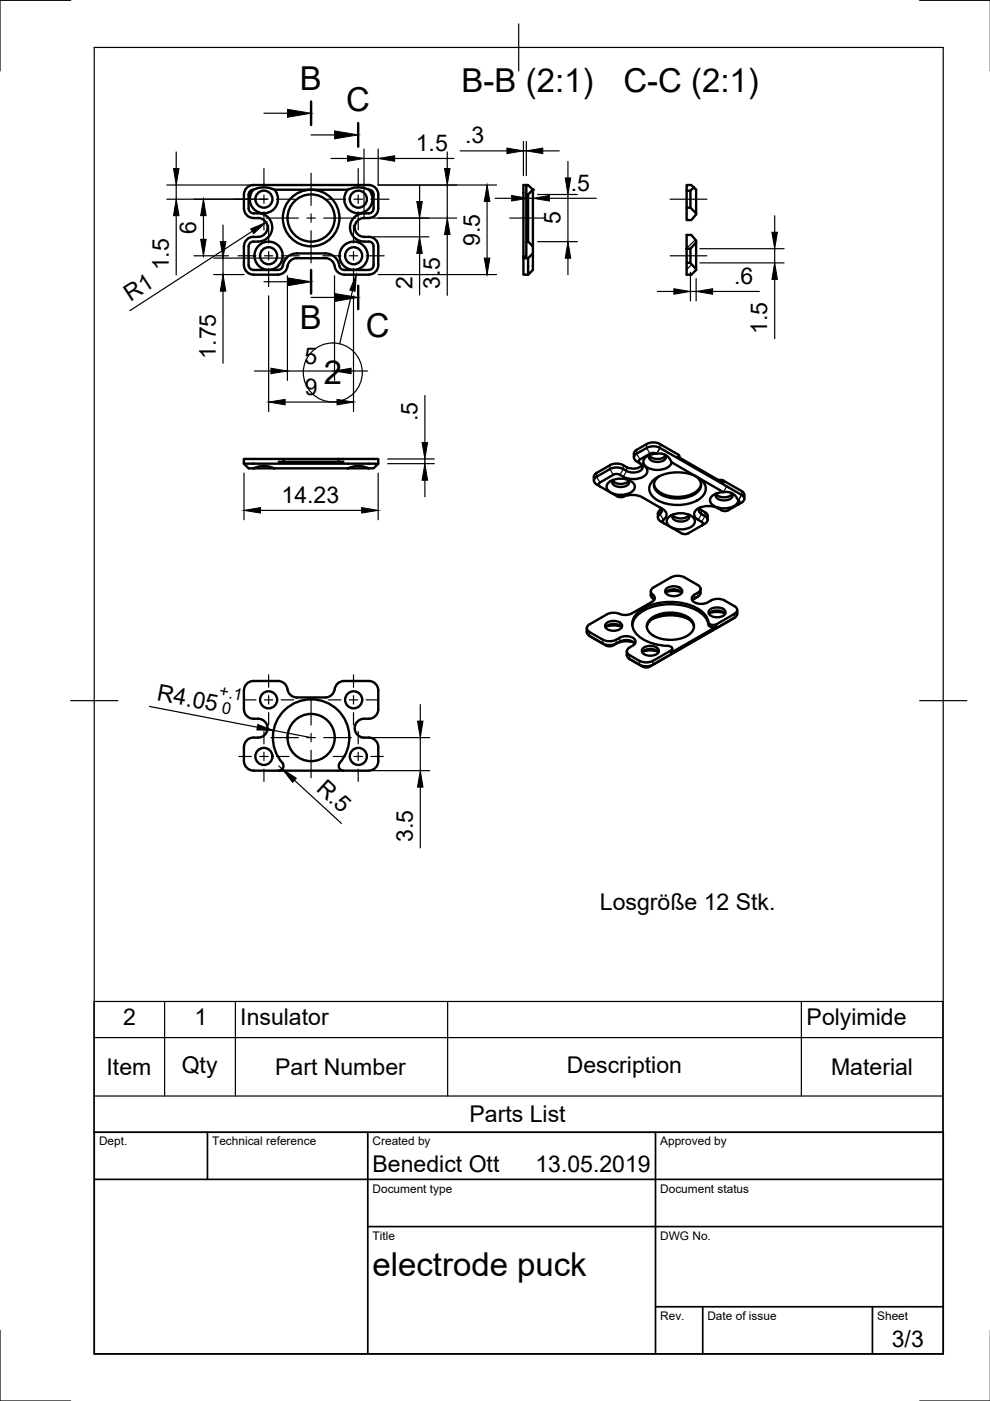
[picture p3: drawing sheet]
<svg xmlns="http://www.w3.org/2000/svg" width="210mm" height="297mm" viewBox="0 0 210 297" stroke-linecap="round" stroke-linejoin="round" font-family="sans-serif">
<!-- layer: Visible -->
<g fill="none" stroke="#000" stroke-width=".51">
<path d="M111.6 39.2h.4l1 1-1 1h-.4zM111.6 39.2h-.6v15.1M147.1 39.7l-.7 .7h-.8v-1.2h1l1 1v5M52.7 41.2v3M52.7 52.2v4M52.7 56.2a1.01 1.01 0 0 0 1 1M52.7 44.2a1.01 1.01 0 0 0 1 1M53.7 40.2l2-.5 1.2 .1 1.3 .4M53.7 46.2a2.25 2.25 0 0 1 3 2 2 2 0 0 1-2 2M53.7 45.2a3.1 3.1 0 0 1 3.4 1.3 3.1 3.1 0 0 1 0 3.6 2.99 2.99 0 0 1-2.4 1.1M53.7 58.2h5.2M53.7 51.2h1"/>
<path d="M53.7 50.2h1M53.7 50.2a2.04 2.04 0 0 0-2 2v4a2 2 0 0 0 2 2M53.7 51.2a1.01 1.01 0 0 0-1 1M53.7 46.2a2.04 2.04 0 0 1-2-2v-3a2 2 0 0 1 2-2h24.5a2 2 0 0 1 2 2v3a2 2 0 0 1-2 2h-1M58.2 40.2a3 3 0 0 1-.2 4.2 3 3 0 0 1-4.1 0 3 3 0 0 1-.2-4.2 1.01 1.01 0 0 0-1 1M58.2 40.2h15.5M62.9 54.7h6.1M62.9 54.7a2.19 2.19 0 0 0-2.1 2.2 2 2 0 0 1-1.8 1.3M69 54.7a2.19 2.19 0 0 1 2.1 2.2 2 2 0 0 0 1.9 1.3M72.9 58.2h5.3M73.7 40.2l2-.5 1.1 .1 1.4 .4M77.2 51.2h1"/>
<path d="M77.2 50.2h1M77.2 45.2a3 3 0 0 0-3 3 3 3 0 0 0 3 3M77.2 46.2a2 2 0 0 0-2 2 2 2 0 0 0 2 2M78.2 40.2a2.99 2.99 0 0 1-.2 4.2 2.99 2.99 0 0 1-4.1 0 2.99 2.99 0 0 1-.2-4.2M78.2 50.2a2 2 0 0 1 2 2v4a2 2 0 0 1-2 2M78.2 51.2a1.01 1.01 0 0 1 1 1v4a1.04 1.04 0 0 1-1 1h-5.2a1.27 1.27 0 0 1-1.2-1.5 3 3 0 0 0-2.8-2h-6.1a3.2 3.2 0 0 0-3.1 3l-.5 .5h-.3h-5.3M78.2 40.2a1.01 1.01 0 0 1 1 1v3a1.01 1.01 0 0 1-1 1h-1M111 54.7v3.5h1M111.6 51.2h.4l1 1v1.5l-1 1h-1v-.4h.6zM111.6 41.2v10M112 41.2v10M113 53.7v3.5l-1 1v-3.5"/>
<path d="M113 40.2v12M145.6 44h.8l1.2 1.2v.3l-1 1.2h-1zM145.6 40.4v3.6M145.6 52.7h.8v3h-.8zM145.6 52.7v-2.9h1l.3 .3a2.27 2.27 0 0 1 .7 2.4v4.6l-1.2-1.4M145.6 55.7v2.5h1l1-1v-.1M146.4 40.4v3.6M147.6 51.4l-1.2 1.3M51.7 98.3h28.5l-1 1h-1l-1.9-.5-1.2 .1-1.4 .4M51.7 98.3l1 1h1M53.7 99.3l2-.5 1.2 .1 1.3 .4M53.7 99.3h4.5"/>
<path d="M58.2 99.3h15.5M59.1 97.9h13.7M60.1 97.3v.6M71.8 97.3h8.4v1M71.8 97.3h-20.1v1M71.8 97.3v.6M73.7 99.3h4.5M132.9 99.9a3.3 3.3 0 0 0-3.6-.5l-2.8 1.7M132.9 99a3.3 3.3 0 0 0-3.6-.4l-2.8 1.7M134.4 96.2v.8M135 95.4l-.4 .3-.2 .5M135.7 98.2a1.81 1.81 0 0 1 1.5 2.1 4 4 0 0 1-5.1 .8 1.84 1.84 0 0 0-2.1-.4l-2.8 1.6-.3 .4 .3 .4-.7-.4"/>
<path d="M135.7 97.4l2.1-1.2a1.57 1.57 0 0 1 1.4 0 2.99 2.99 0 0 0-2.7 1.4 1.68 1.68 0 0 0 1.6 1.9 3.9 3.9 0 0 0 4.2-1.1l.1-.4M135.7 97.4l-.3 .4 .3 .4M135.8 98.3a.96 .96 0 0 1 .4 1.1 .96 .96 0 0 1-1 .7h-1.5l-.8-.2M136.1 98.6a2.81 2.81 0 0 1-3.2 .4M137.1 95l-2.1 1.2a.86 .86 0 0 0-.6 .8 .86 .86 0 0 0 .6 .8l.7 .4M137.1 94.2l-2.1 1.2M137.1 94.1l.9-.3 1.5 .1 4.2 2.5M137.7 96.6a2.45 2.45 0 0 0 3.4 0M139.2 96.2h.2a2.69 2.69 0 0 1 3 1.8M139.9 95h.1M139.9 95l-1.4-.4-1.4 .4M139.9 95l17.3 9.9a.86 .86 0 0 1 .6 .8 .86 .86 0 0 1-.6 .9l-2.8 1.6a1.88 1.88 0 0 1-2.1-.4"/>
<path d="M140.9 96.3a.86 .86 0 0 1 .2 1 .86 .86 0 0 1-.9 .5l-.5 .1a1.88 1.88 0 0 1-2.1-.9l.2-.6M142.4 98l11.1 6.3a2.69 2.69 0 0 1 3 1.9 2.44 2.44 0 0 1-2.4 1.6 3.6 3.6 0 0 1-3.5-1.3 1.6 1.6 0 0 1 1.5-2l1.3-.2M143.7 96.8l9.7 5.6M143.7 96.3l.3 .3v.4M125.9 101.1v.8M126.5 101.1a.86 .86 0 0 0-.6 .8 .86 .86 0 0 0 .6 .8M126.5 100.3l-.4 .3-.2 .5M127.2 103.1l2.3 1.3a2.94 2.94 0 0 0 2.4 1 5 5 0 0 1 4.3 0l4.2 2.5M129 102.4a4.3 4.3 0 0 1 5.2 0 1.22 1.22 0 0 1-.5 2 4.4 4.4 0 0 1-4.7-.3 1.13 1.13 0 0 1 0-1.7zM129.9 101.9a2.45 2.45 0 0 0 3.4 0M130 101.8a.92 .92 0 0 0 0 1 .92 .92 0 0 0 .9 .4h.5a1.81 1.81 0 0 0 2-.9l-.2-.5M138.6 102.6a3.6 3.6 0 0 0 3.2 2.5 6.9 6.9 0 0 0 6.4-1.4l.4-1.1"/>
<path d="M138.7 101.6a8.9 8.9 0 0 1 9.9 0 2.36 2.36 0 0 1 0 4 8.9 8.9 0 0 1-9.9 0 2.36 2.36 0 0 1 0-4zM139.8 101a2.13 2.13 0 0 0-1.1 2.1 2.13 2.13 0 0 0 1.5 1.8 7.6 7.6 0 0 0 7.5-.4 2.02 2.02 0 0 0-.2-3.5M139.8 107.5a.83 .83 0 0 1 .5 .7 .83 .83 0 0 1-.4 .8M139.9 109a.83 .83 0 0 0-.4 .8 .83 .83 0 0 0 .6 .7M139.9 108.2l-.4 .4v1.1M140.1 110.5l.7 .4M140.2 107.9l-.3 .3M140.5 107.9a1.33 1.33 0 0 1 .8 1.2 1.33 1.33 0 0 1-.8 1.3l.1 .4 .2 .1M141.7 109.7a4.3 4.3 0 0 1 5.3 0 1.22 1.22 0 0 1-.5 2 4.4 4.4 0 0 1-4.8-.3 1.13 1.13 0 0 1 0-1.7zM142.6 109.2a2.45 2.45 0 0 0 3.5 0M142.7 109.1a.92 .92 0 0 0 0 1 .92 .92 0 0 0 .9 .4l.5 .1a1.81 1.81 0 0 0 2.1-1l-.3-.5M148.3 107.8l.5 .4a1.77 1.77 0 0 1 1.3 1.2"/>
<path d="M148.5 107.6a.82 .82 0 0 0 .2 1.4l.8 .4a.86 .86 0 0 1 .5 .8 .86 .86 0 0 1-.5 .8l-3.6 2.1a1.57 1.57 0 0 1-1.4 0l-3.7-2.2M148.8 110.6l.3 .4-.3 .4M150 109.4v.8M151.8 104.7a2.45 2.45 0 0 0 3.4 0M152.3 107.8a4.4 4.4 0 0 0-4.7 .4 1.22 1.22 0 0 0 .4 2l.7 .4M152.4 101.8l1 .1M153.4 101.9l3.8 2.2 .5 .4 .1 .4M155 104.5a.86 .86 0 0 1 .2 1 .86 .86 0 0 1-.8 .5l-.5 .1a1.88 1.88 0 0 1-2.2-.9l.2-.6M156.5 106.1l.3 .5-.3 .4M157.8 104.9v.9M124.4 133.2l.2 1.2 1.1 .8M125 134.8l3.5 2.1a1.57 1.57 0 0 0 1.4 0"/>
<path d="M125 132.4a.86 .86 0 0 0-.6 .8 .86 .86 0 0 0 .6 .8l2.8 1.6M127.8 136.4l1.4 .4 1.4-.4M127.8 135.6a3.7 3.7 0 0 0 4-.6l1-.1a1.63 1.63 0 0 1 1.9 1.3l-.5 .7a1.45 1.45 0 0 0-1.3 1.4l.6 .6 2.1 1.2M128.4 133a2.41 2.41 0 0 1 3.4 0M128.5 132.2a2.38 2.38 0 0 1 3.4 .3 1.47 1.47 0 0 1-1.8 1.2 1.47 1.47 0 0 1-1.8-1.2zM128.5 132.9l1.6-.3 1.6 .3M130.6 136.5l-.7 .4M132.9 138.1v.8M132.9 138.9l.2 .4 .4 .4M133.5 139.7l.7 .4M134.1 132.5a4.8 4.8 0 0 1 3.4-3.5 12.5 12.5 0 0 1 11 .9 4.2 4.2 0 0 1 1.8 2.8l.9 .3 .7-.2-9.7 5.6M134.5 136.3l-1.7-.3-1.2 .1-.9 .4"/>
<path d="M134.6 136.5a3 3 0 0 0-4 0M136.2 138.3a2.41 2.41 0 0 1 3.4 0M136.3 137.5a2.38 2.38 0 0 1 3.4 .3 1.47 1.47 0 0 1-1.8 1.2 1.47 1.47 0 0 1-1.8-1.2zM136.3 138.1l1.6-.2 1.6 .2M137.1 132.9a3.6 3.6 0 0 1 3.2-2.5 6.9 6.9 0 0 1 6.4 1.5l.4 1M138 131.2a7.4 7.4 0 0 1 8.3 0 2.07 2.07 0 0 1 .8 2 2.07 2.07 0 0 1-1.4 1.6 7.5 7.5 0 0 1-7.7-.4 1.94 1.94 0 0 1 0-3.2zM138 125.4v1l.7 .8M138.3 131.3a9.6 9.6 0 0 1 7.7 0M138.4 126.1a.84 .84 0 0 1 .4 .8 .84 .84 0 0 1-.6 .7l-4.6 2.6-1.4 .2-1.8-.5-.9 .1-.8 .2-3.7 2.2M141.1 125.7a2.41 2.41 0 0 1 3.5 0M141.2 124.9a2.38 2.38 0 0 1 3.4 .3 1.47 1.47 0 0 1-1.8 1.2 1.47 1.47 0 0 1-1.7-1.2zM141.3 125.5l1.5-.2 1.6 .2"/>
<path d="M141.6 136.9l.5 .1a.47 .47 0 0 1 .4 .7l-.3 .2M142.2 137.9l-3.8 2.2M142.3 122.4l-3.7 2.2a.85 .85 0 0 0-.6 .7 .85 .85 0 0 0 .4 .8M142.3 122.4l.9-.3 1.5 .1 3.3 1.8a.86 .86 0 0 1 .5 .9 .86 .86 0 0 1-.5 .8l-.8 .4a.95 .95 0 0 0-.5 1.1 .95 .95 0 0 0 1 .7l1 .1a3.4 3.4 0 0 0 2.1-.7M142.5 137.5v.7l-.3 .2M148 126.5l-1.2 .8M148.5 124.9v1l-.5 .6M150.3 130.2a2.41 2.41 0 0 1 3.4 0M150.4 129.4a2.38 2.38 0 0 1 3.4 .3 1.47 1.47 0 0 1-1.8 1.2 1.47 1.47 0 0 1-1.8-1.2zM150.4 130l1.6-.3 1.6 .3M150.8 127.3l.9-.3 1.5 .1 2.5 1.4M155.7 131l-17.4 10a1.92 1.92 0 0 1-2 .4l-2.8-1.7"/>
<path d="M155.7 131l-17.3 9.9-1.4 .4-1.4-.4M155.7 130.2l-3.8 2.1-.7 .2a.91 .91 0 0 1-1-.5 5 5 0 0 0-3.5-3.6 12.4 12.4 0 0 0-11.1 1.1 3.2 3.2 0 0 0-.2 5.4 10.3 10.3 0 0 0 6.2 2M155.7 128.5a.86 .86 0 0 1 .6 .8 .86 .86 0 0 1-.6 .8M155.7 131h.1M156.3 129.3v.9M156.3 130.2l-.1 .4-.5 .4M53.7 144.4h5.3a2.19 2.19 0 0 1 2.1 2.2 2 2 0 0 0 1.8 1.3h6.1a2.19 2.19 0 0 0 2.1-2.2 2 2 0 0 1 1.8-1.3h5.3a2 2 0 0 1 2 2v4a2 2 0 0 1-2 2h-1M53.7 152.4a2.28 2.28 0 0 1 3 2 2 2 0 0 1-2 2h-1M53.7 144.4a2 2 0 0 0-2 2v4a2.04 2.04 0 0 0 2 2M53.7 156.4a2 2 0 0 0-2 2v3M77.2 156.4a2.28 2.28 0 0 1 3 2v3M77.2 152.4a2 2 0 0 0-2 2 2 2 0 0 0 2 2"/>
<path d="M135.6 140.1l1.4 .3 1.4-.3M51.7 161.4a2 2 0 0 0 2 2M53.7 163.4h24.5M72.1 161.7a8.1 8.1 0 0 0-.7-11.3 8.1 8.1 0 0 0-11.2 .3 8.1 8.1 0 0 0-.2 11.3 1.01 1.01 0 0 1-.9 1.4M72.1 161.7a1.01 1.01 0 0 0-.2 1.1 1.01 1.01 0 0 0 .9 .6M80.2 161.4a2 2 0 0 1-2 2"/>
<circle cx="56" cy="42.2" r="1.81"/>
<circle cx="56.9" cy="54.2" r="1.81"/>
<circle cx="56.9" cy="54.2" r="3"/>
<circle cx="66" cy="46.2" r="6"/>
<circle cx="66" cy="46.2" r="5"/>
<circle cx="75" cy="54.2" r="1.81"/>
<circle cx="75" cy="54.2" r="3"/>
<circle cx="76" cy="42.2" r="1.81"/>
<circle cx="56.9" cy="148.4" r="1.81"/>
<circle cx="66" cy="156.4" r="5"/>
<circle cx="75" cy="148.4" r="1.81"/>
<circle cx="56" cy="160.4" r="1.81"/>
<circle cx="76" cy="160.4" r="1.81"/>
</g>
<!-- layer: Visible Narrow -->
<g fill="none" stroke="#000" stroke-width=".25">
<path d="M129.3 98.6v.8l.7 1.3M132.1 98.6v.8l-.7 1.3M132.9 99v.9l-.8 1.2M135 95.4v.8l.7 1.2M137.1 94.2v.8l.7 1.2M139.9 95l-.7 1.2M139.9 94.2v.8M143.7 96.4v.4M126.5 100.3v.8l.7 1.2M139.9 108.2v.8l.8 1.2M148.7 108.2v.8l-.7 1.2M149.5 108.6v.8l-.8 1.2"/>
<path d="M153.4 101.9v.5M154.1 103.1l-.7 1.2M157.2 104.1v.8l-.7 1.3 .7-1.3M125 134v.8l.7 .4M127.8 135.6v.9l.7 .4M130.6 136.5l-.7 .4M130.6 135.6v.9M131.4 135.2v.8l-.8 .5M133.5 138.9v.8l.7 .4M138.4 126.1v.8M142.2 137.9v.5M148 125.7v.8l-.8 .4v-.8"/>
<path d="M150.2 132v.5M151.9 132.4v.4M152.6 132.8l-.7 .4M155.7 130.2v.8l-.7 .4M135.6 140.1v.8l.7 .5M138.4 140.1v.8l-.7 .5 .7-.4"/>
</g>
<!-- layer: Visible -->
<g fill="#000">
<circle cx="113" cy="40.2" r=".25"/>
<circle cx="156.5" cy="106.2" r=".25"/>
</g>
<!-- layer: TitleBlock -->
<path d="M20 240.1h180v46.9h-180zM20 250h180M44 240.1v9.9M78 240.1v46.9M139 240.1v46.9M78 260.1h122M139 277.1h61M149 277.1v9.9M185 277.1v9.9" fill="none" stroke="#000" stroke-width=".36"/>
<!-- layer: Border -->
<path d="M15 .1h-15v15M20 10.1h180v276.9h-180zM110 5.1v10M195 .1h15M15 148.6h10M195 148.6h10M0 282.1v14.9h15M195 297h15" fill="none" stroke="#000" stroke-width=".25"/>
<!-- layer: Smart Centers -->
<g fill="none" stroke="#000" stroke-width=".25">
<path d="M56 35.7v3.8M66 36.7v6.8M75.9 35.7v3.8M49.5 42.2h3.8M50.5 54.2h3.8M55.1 42.2h1.8M56 41.3v1.8M56 44.9v3.8M56.1 54.2h1.7M56.5 46.2h6.8M57 47.7v3.8M57 53.3v1.8"/>
<path d="M57 56.9v3.8M58.6 42.2h3.9M59.6 54.2h3.9M65.1 46.2h1.7M66 45.3v1.8M66 48.9v6.8M68.5 54.2h3.8M68.6 46.2h6.9M69.4 42.2h3.9M74.1 54.2h1.7M75 47.7v3.8M75 53.3v1.8"/>
<path d="M75 56.9v3.8M75.1 42.2h1.8M75.9 41.3v1.8M75.9 44.9v3.8M77.6 54.2h3.8M78.6 42.2h3.9M108.1 46.2h7.4M142.1 54.2h7.8M142.1 42.2h7.8M51.6 148.4h2.7M56 155.1v2.6M56 159.5v1.8"/>
<path d="M56.1 148.4h1.7M57 143.1v2.6M57 147.5v1.8M57 151.1v2.6M57.4 156.4h5.9M59.6 148.4h2.7M65.1 156.4h1.7M66 147.9v5.8M66 155.5v1.8M66 159.1v5.8M68.6 156.4h5.9M69.7 148.4h2.6"/>
<path d="M74.1 148.4h1.7M75 143.1v2.6M75 147.5v1.8M75 151.1v2.6M75.9 155.1v2.6M75.9 159.5v1.8M77.6 148.4h2.7M50.7 160.4h2.6M55.1 160.4h1.8M56 163.1v2.6M58.6 160.4h2.7M70.7 160.4h2.6"/>
<path d="M75.1 160.4h1.8M75.9 163.1v2.6M78.6 160.4h2.7"/>
</g>
<!-- layer: Parts Lists -->
<path d="M19.9 212.3h180v27.8h-180zM19.9 220h180M34.9 212.3v20.1M49.9 212.3v20.1M94.9 212.3v20.1M169.9 212.3v20.1M19.9 232.4h180" fill="none" stroke="#000" stroke-width=".25"/>
<!-- layer: Section Lines -->
<path d="M66 21.5v5M75.9 26.1v5M66 57.2v5.1M75.9 60.6v5" fill="none" stroke="#000" stroke-width=".51"/>
<path d="M56 24h5M66 28.6h5M56 59.7h5M66 63.1h5" fill="none" stroke="#000" stroke-width=".25"/>
<path d="M61 23.2l5 .8-5 .9zM71 27.8l4.9 .8-4.9 .8zM61 58.9l5 .8-5 .9zM71 62.2l4.9 .9-4.9 .8z" fill="#000" stroke="#000" stroke-width=".21"/>
<!-- layer: Hatching -->
<path d="M146.7 56.1l-1.1 1.1M147.4 50.8l-1.8 1.9" fill="none" stroke="#000" stroke-width=".25"/>
<!-- layer: FD_Dimensions -->
<g fill="none" stroke="#000" stroke-width=".25">
<path d="M35.4 39.2h18.6M37.4 32.2v3.5M37.4 39.2v3M70.2 33.6h3.5M77.2 31.6v14.6M77.2 33.6h3M80.2 31.6v7.6h25.1M83.7 33.6h12.5M89 39.2v3.5M94.8 32.2v3.5M94.8 39.2v7M97.6 32h9.9"/>
<path d="M111 30v7.2M111 32h.6M111.6 30v7.2M115.1 32h3.5M120.4 34.2v3.5M35.4 42.2h21.2M37.4 45.7v12.6M41.1 54.2h7.4M43.1 45.7v5M45.3 58.2h6.4M45.3 54.7h15.6M47.3 47.7v3.5"/>
<path d="M47.3 54.7v3.5M53.5 49.1l-25.9 16.8M60.9 58.5v22.2M70.9 58.5v22.2M79.2 46.2h17.6M79.2 50.2h11.8M80.2 58.2h25.1M89 46.2v4M89 53.7v8.8M94.8 49.7v12.9M103.3 42.7v12M105 42h3.5"/>
<path d="M112 43.2v.8M112 42h1M113 42.2v1.8M114 41.2h8.4M114 51.2h8.4M116.5 42h9.9M120.4 41.2v10M120.4 54.7v3.5M146.4 57.7v6.1M147.6 59.1v4.7M148.4 52.7h17.8M148.4 55.7h17.8"/>
<path d="M164.3 45.7v3.5M164.3 52.7v3M164.3 59.2v12.6M47.3 61.7v15.3M53.9 78.7h3.5M57 62.7v24.6M60.9 78.7h10M74.4 78.7h3.5M75 62.7v24.6M139.4 61.8h3.5M146.4 61.8h1.2M151.1 61.8h9.9"/>
<path d="M60.5 85.2h11M82.2 98.3h9.9M82.2 97.3h9.9M90.1 83.9v9.9M90.1 97.3v1M51.7 100.3v9.9M55.2 108.2h21.5M80.2 100.3v9.9M90.1 101.8v3.5M31.7 149.8l22.9 4.4M58 154.9l8 1.5M76.5 156.4h14.6"/>
<path d="M89.1 149.4v3.5M89.1 156.4v7M59.1 162.4l.8 .7M62.4 165.4l10 9.2M74.8 163.4h16.3M89.1 166.9v12.9"/>
</g>
<g fill="#000" stroke="#000" stroke-width=".21">
<path d="M36.8 35.7h1.2l-.6 3.5zM73.7 33l3.5 .6-3.5 .6zM80.2 33.6l3.5-.6v1.2zM94.3 35.7h1.1l-.6 3.5zM107.5 31.4l3.5 .6-3.5 .6zM111.6 32l3.5-.6v1.2zM119.8 37.7h1.2l-.6 3.5zM37.4 42.2l.6 3.5h-1.2zM42.5 50.7h1.2l-.6 3.5zM43.1 42.2l.6 3.5h-1.2zM46.7 51.2h1.2l-.6 3.5zM53.1 48.5l3.3-1.4-2.6 2.4z"/>
<path d="M88.4 42.7h1.1l-.5 3.5zM89 50.2l.5 3.5h-1.1zM94.8 46.2l.6 3.5h-1.1zM103.3 39.2l.6 3.5h-1.2zM102.7 54.7h1.2l-.6 3.5zM108.5 41.5l3.5 .5-3.5 .6zM113 42l3.5-.5v1.1zM120.4 51.2l.6 3.5h-1.2zM163.7 49.2h1.1l-.5 3.5zM164.3 55.7l.5 3.5h-1.1zM47.3 58.2l.6 3.5h-1.2zM57.4 78.1l3.5 .6-3.5 .5z"/>
<path d="M70.9 78.7l3.5-.6v1.1zM142.9 61.2l3.5 .6-3.5 .6zM147.6 61.8l3.5-.6v1.2zM57 85.2l3.5-.5v1.1zM71.5 84.7l3.5 .5-3.5 .6zM89.5 93.8h1.2l-.6 3.5zM51.7 108.2l3.5-.6v1.2zM76.7 107.6l3.5 .6-3.5 .6zM90.1 98.3l.6 3.5h-1.2zM54.7 153.6l3.3 1.3-3.5-.1zM88.5 152.9h1.2l-.6 3.5zM59.9 163.1l2.9 1.9-.8 .9z"/>
<path d="M89.1 163.4l.6 3.5h-1.2z"/>
</g>
<!-- layer: Balloons -->
<g fill="none" stroke="#000" stroke-width=".25">
<path d="M74.7 61.6l-2.7 11.3"/>
<circle cx="70.6" cy="79" r="6.3"/>
</g>
<path d="M75.5 58.2l-.2 3.6-1.1-.3z" fill="#000" stroke="#000" stroke-width=".21"/>
<g font-size="7">
<text x="63.6" y="19">B</text>
<text x="73.4" y="23.5">C</text>
<text x="97.9" y="19.5">B-B (2:1)</text>
<text x="132.2" y="19.5">C-C (2:1)</text>
<text x="63.6" y="69.8">B</text>
<text x="77.5" y="71.5">C</text>
<text x="68.7" y="81.5">2</text>
<text x="79" y="270.6">electrode puck</text>
</g>
<g font-size="4.9">
<text x="88.2" y="32.1">1.5</text>
<text x="98.6" y="30.4">.3</text>
<text x="121" y="40.5">.5</text>
<text x="118.9" y="47.6" transform="rotate(-90 118.9 47.6)">5</text>
<text x="41.6" y="49.6" transform="rotate(-90 41.6 49.6)">6</text>
<text x="101.7" y="52.1" transform="rotate(-90 101.7 52.1)">9.5</text>
<text x="35.8" y="57.3" transform="rotate(-90 35.8 57.3)">1.5</text>
<text x="27.7" y="64" transform="rotate(-33 27.7 64)">R1</text>
<text x="87.5" y="61.2" transform="rotate(-90 87.5 61.2)">2</text>
<text x="93.3" y="61.3" transform="rotate(-90 93.3 61.3)">3.5</text>
<text x="155.6" y="60.2">.6</text>
<text x="162.7" y="70.8" transform="rotate(-90 162.7 70.8)">1.5</text>
<text x="45.7" y="76" transform="rotate(-90 45.7 76)">1.75</text>
<text x="64.6" y="77.1">5</text>
<text x="64.6" y="83.7">9</text>
<text x="88.5" y="89.2" transform="rotate(-90 88.5 89.2)">.5</text>
<text x="59.7" y="106.6">14.23</text>
<text x="33.1" y="148.4" transform="rotate(11 33.1 148.4)">R4.05</text>
<text x="66.9" y="167.4" transform="rotate(43 66.9 167.4)">R.5</text>
<text x="87.5" y="178.5" transform="rotate(-90 87.5 178.5)">3.5</text>
<text x="127.2" y="192.9">Losgröße 12 Stk.</text>
<text x="26.1" y="217.3">2</text>
<text x="41.2" y="217.3">1</text>
<text x="50.9" y="217.3">Insulator</text>
<text x="171" y="217.3">Polyimide</text>
<text x="22.6" y="227.9">Item</text>
<text x="38.5" y="227.5">Qty</text>
<text x="58.3" y="227.9">Part Number</text>
<text x="120.2" y="227.5">Description</text>
<text x="176.2" y="227.9">Material</text>
<text x="99.5" y="237.9">Parts List</text>
<text x="79" y="248.5">Benedict Ott</text>
<text x="113.5" y="248.5">13.05.2019</text>
<text x="189.1" y="285.7">3/3</text>
</g>
<g font-size="3.5">
<text x="46.4" y="147.6" transform="rotate(11 46.4 147.6)">+.1</text>
<text x="46.9" y="151.1" transform="rotate(11 46.9 151.1)">0</text>
</g>
<g font-size="2.5">
<text x="21" y="242.9">Dept.</text>
<text x="45" y="242.9">Technical reference</text>
<text x="79" y="242.9">Created by</text>
<text x="140" y="242.9">Approved by</text>
<text x="79" y="252.8">Document type</text>
<text x="140" y="252.8">Document status</text>
<text x="79" y="262.9">Title</text>
<text x="140" y="262.9">DWG No.</text>
<text x="140" y="279.9">Rev.</text>
<text x="150" y="279.9">Date of issue</text>
<text x="186" y="279.9">Sheet</text>
</g>
</svg>
